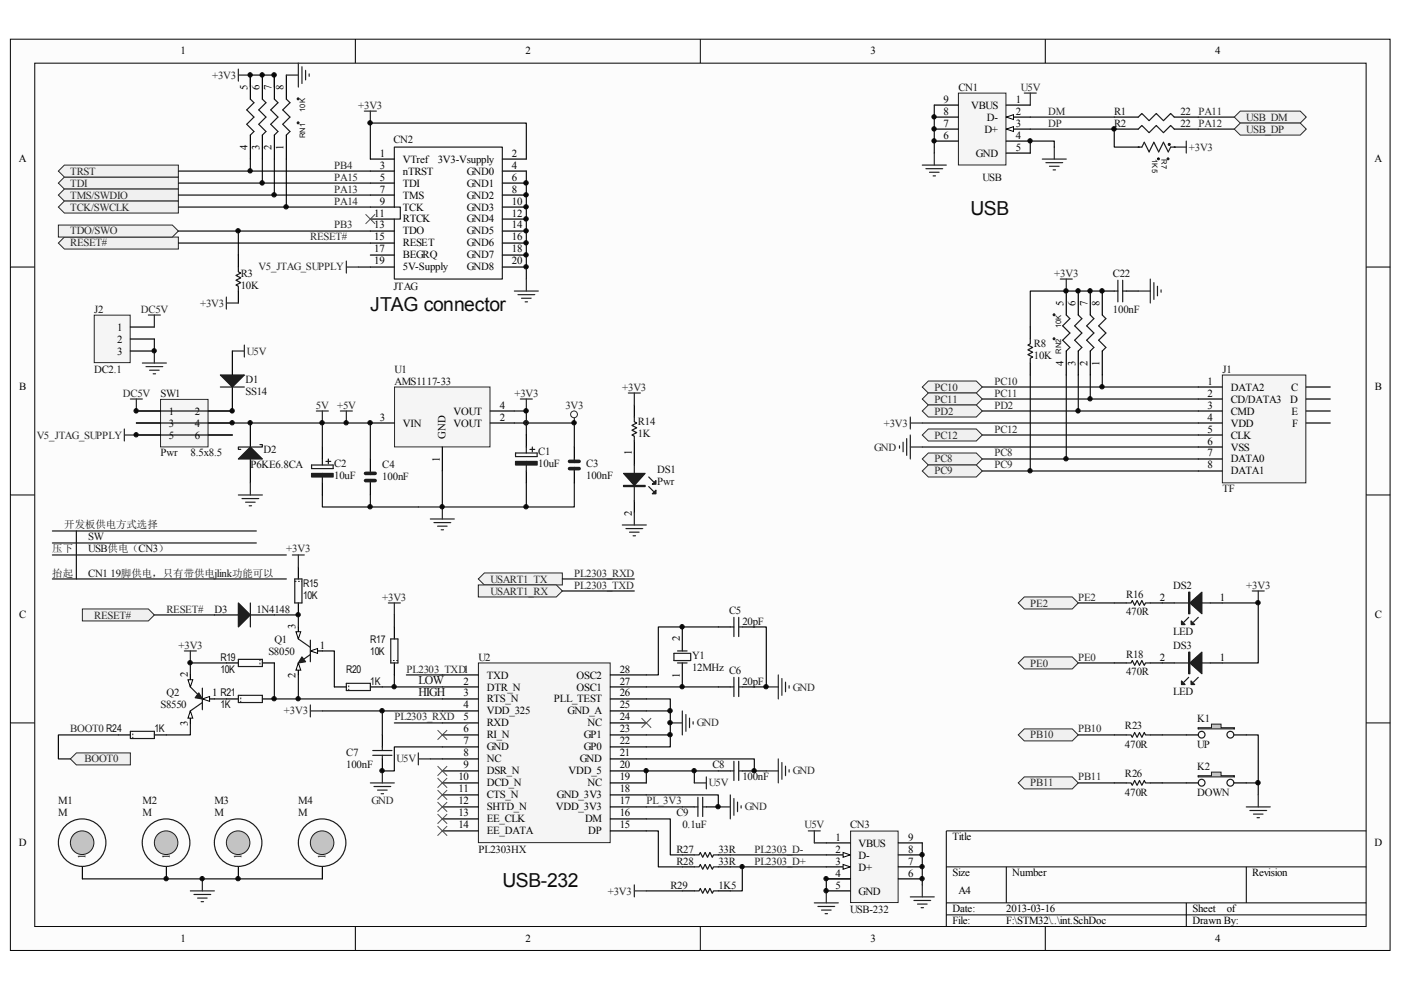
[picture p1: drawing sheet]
<svg xmlns="http://www.w3.org/2000/svg" width="297mm" height="210mm" viewBox="0 0 297 210" stroke-linecap="round" stroke-linejoin="round" font-family="sans-serif">
<path d="M2.3 8.4h292.4v193.1h-292.4z" fill="#fcfcfc"/>
<path d="M2.2 8.3h292.5v193.2h-292.5z" fill="none" stroke="#000" stroke-width=".21"/>
<path d="M7.5 13.5h282.1v182.9h-282.1z" fill="#fcfcfc"/>
<g fill="none" stroke="#000" stroke-width=".21">
<path d="M7.4 13.4h282.2v183h-282.2zM75.3 8.3v5.1M148.5 8.3v5.1M221.6 8.3v5.1M2.2 56.6h5.1M289.7 56.6h5.1M2.2 104.9h5.1M289.7 104.9h5.1M2.2 153.3h5.1M289.7 153.3h5.1M289.7 176.2h-89.1v20.3M75.3 196.5v5.1"/>
<path d="M148.5 196.5v5.1M200.6 183.8h89.1M200.6 191.4h89.1M200.6 194h89.1M213.4 183.8v7.6M221.6 196.5v5.1M251.5 191.4v5.1M264.2 183.8v7.6"/>
</g>
<circle cx="111.5" cy="89.6" r=".47" fill="#0e0e0e" stroke="#0e0e0e" stroke-width=".21"/>
<g fill="none" stroke="#000" stroke-width=".25">
<path d="M78.5 33.7h5.1M78.5 36.3h5.1M78.5 38.8h5.1M106.5 33.7h5.1M106.5 36.3h5.1M106.5 38.8h5.1M78.5 41.4h5.1M78.5 43.9h5.1M78.5 46.4h5.1M78.5 49h5.1M78.5 51.5h5.1M78.5 54.1h5.1"/>
<path d="M78.5 56.6h5.1M106.5 41.4h5.1M106.5 43.9h5.1M106.5 46.4h5.1M106.5 49h5.1M106.5 51.5h5.1M106.5 54.1h5.1M106.5 56.6h5.1"/>
</g>
<path d="M83.6 31.2h22.9v28h-22.9v-12.8h1.3v-2.5h-1.3z" fill="none" stroke="#1c1c1c" stroke-width=".25"/>
<path d="M58.2 15.9v2.6" fill="none" stroke="#0e0e0e" stroke-width=".25"/>
<path d="M50.5 14.7v2.5M50.5 15.9h2.6" fill="none" stroke="#262626" stroke-width=".25"/>
<g fill="#f0f0f0" stroke="#262626" stroke-width=".21">
<path d="M13.6 37.5h24.2v2.6h-24.2l-1.2-1.3z" fill-rule="evenodd"/>
<path d="M12.4 51.5l1.2-1.2h24.2v2.5h-24.2z" fill-rule="evenodd"/>
<path d="M13.6 35h24.2v2.5h-24.2l-1.2-1.2z" fill-rule="evenodd"/>
<path d="M12.4 41.4l1.2-1.3h24.2v2.5h-24.2z" fill-rule="evenodd"/>
<path d="M13.6 42.6h24.2v2.6h-24.2l-1.2-1.3z" fill-rule="evenodd"/>
<path d="M12.4 47.7h24.1l1.3 1.3-1.3 1.3h-24.1z" fill-rule="evenodd"/>
</g>
<path d="M77.2 23.6h2.6M78.5 23.6v2.5M73.4 55.3v2.6M73.4 56.6h2.6M111.6 59.2v2.5M109.1 61.7h5M109.8 62.5h3.6M110.6 63.2h2M111.3 64h.5" fill="none" stroke="#262626" stroke-width=".25"/>
<g fill="none" stroke="#0e0e0e" stroke-width=".25">
<path d="M37.8 36.3h40.7M37.8 38.8h40.7M53.1 33.7v2.6M55.6 33.7v5.1M58.2 33.7v7.7M60.7 33.7v10.2M78.5 33.7v-7.6h33.1v7.6M111.6 36.3v22.9M37.8 41.4h40.7M37.8 43.9h40.7M37.8 49h40.7M37.8 51.5h40.7"/>
<path d="M50.5 49v5.1M76 56.6h2.5"/>
</g>
<path d="M50.5 54.1v2.5M50.5 61.7v2.5" fill="none" stroke="#000" stroke-width=".25"/>
<path d="M50.5 56.6v1l.5 .3-1 .5 1 .5-1 .5 1 .5-1 .5 .5 .3v1" fill="none" stroke="#1c1c1c" stroke-width=".25"/>
<path d="M101.5 140.6h27.9v38.1h-27.9z" fill="#f5f5f5"/>
<path d="M101.4 140.6h28v38.1h-28z" fill="none" stroke="#262626" stroke-width=".21"/>
<g fill="none" stroke="#000" stroke-width=".25">
<path d="M144.7 132.9v5.1M152.3 132.9h2.5M157.4 132.9h2.5M40.4 150.7v2.6M81.1 155.8v2.6M93.8 143.1h7.6M93.8 145.6h7.6M93.8 148.2h7.6M93.8 150.7h7.6M93.8 153.3h7.6M93.8 155.8h7.6M93.8 158.4h7.6"/>
<path d="M129.4 143.1h7.6M129.4 145.6h7.6M129.4 148.2h7.6M129.4 150.7h7.6M129.4 153.3h7.6M129.4 155.8h7.6M129.4 158.4h7.6M144.7 140.6v5M152.3 145.6h2.5M157.4 145.6h2.5M81.1 160.9v2.6M93.8 160.9h7.6"/>
<path d="M93.8 163.5h7.6M93.8 166h7.6M93.8 168.5h7.6M93.8 171.1h7.6M93.8 173.6h7.6M93.8 176.2h7.6M129.4 160.9h7.6M129.4 163.5h7.6M129.4 166h7.6M129.4 168.5h7.6M129.4 171.1h7.6M129.4 173.6h7.6"/>
<path d="M129.4 176.2h7.6M144.7 171.1h2.5M149.8 171.1h2.5M152.3 163.5h2.5M157.4 163.5h2.5M144.7 183.8h2.5M144.7 181.3h2.5M144.7 188.9h2.5M152.3 183.8h2.5M152.3 181.3h2.5M152.3 188.9h2.5"/>
</g>
<g fill="none" stroke="#1c1c1c" stroke-width=".25">
<path d="M142.9 138.5h3.5v1.6h-3.5zM143.6 138h2.1M154.8 132.9h.8M155.6 130.9v4.1M156.6 130.9v4.1M156.6 132.9h.8M79 159.1h4.1M81.1 158.4v.7M143.6 140.6h2.1M154.8 145.6h.8M155.6 143.6v4.1M156.6 143.6v4.1"/>
<path d="M156.6 145.6h.8M79 160.1h4.1M81.1 160.1v.8M147.2 171.1h.8M148 169v4.1M149 169v4.1M149 171.1h.8M154.8 163.5h.8M155.6 161.4v4.1M156.6 161.4v4.1M156.6 163.5h.8M147.2 183.8h1l.3-.5 .5 1 .5-1 .5 1 .5-1 .5 1 .3-.5h1"/>
<path d="M147.2 181.3h1l.3-.6 .5 1.1 .5-1.1 .5 1.1 .5-1.1 .5 1.1 .3-.5h1M147.2 188.9h1l.3-.5 .5 1 .5-1 .5 1 .5-1 .5 1 .3-.5h1"/>
</g>
<g fill="none" stroke="#262626" stroke-width=".25">
<path d="M162.5 145.6h2.5M165 143.1v5.1M165.8 143.9v3.5M166.5 144.6v2.1M167.3 145.4v.5M78.5 166h5.1M79.3 166.8h3.5M80 167.5h2.1M80.8 168.3h.5M81.1 163.5v2.5M152.3 171.1h2.5M154.8 168.5v5.1"/>
<path d="M155.6 169.3v3.6M156.4 170.1v2M157.1 170.8v.5M162.5 163.5h2.5M165 160.9v5.1M165.8 161.7v3.5M166.5 162.4v2.1M167.3 163.2v.5"/>
</g>
<path d="M152.3 132.9h-12.7v10.2h-2.6M159.9 132.9h2.6v12.7h-2.6M86.2 143.1h7.6M137 145.6h15.3M137 168.5h15.3v2.6M137 176.2h2.6v7.6h5.1M137 171.1h7.7M137 188.9h7.7M154.8 183.8h20.4" fill="none" stroke="#0e0e0e" stroke-width=".25"/>
<path d="M40.4 150.7l.5 1.6h-1z" fill="#fcfcfc" stroke="#000" stroke-width=".21"/>
<path d="M42.9 148.2h2.6" fill="none" stroke="#000" stroke-width=".25"/>
<path d="M42.9 148.2l1.5-.5v1z" fill="#fcfcfc" stroke="#000" stroke-width=".21"/>
<path d="M40.4 143.1v2.5" fill="none" stroke="#000" stroke-width=".25"/>
<path d="M39.9 144.1h1l-.5 1.5z" fill="#fcfcfc" stroke="#000" stroke-width=".21"/>
<path d="M40.4 145.6l2.5 2.6M42.9 149l-2.5 1.7M42.9 145.9v4.6" fill="none" stroke="#1c1c1c" stroke-width=".25"/>
<path d="M42.1 146.9l.8 1.3-1.5-.3z" fill="#1c1c1c" stroke="#1c1c1c" stroke-width=".25"/>
<path d="M63.3 132.9v2.6" fill="none" stroke="#000" stroke-width=".25"/>
<path d="M62.7 133.9h1.1l-.5 1.6z" fill="#fcfcfc" stroke="#000" stroke-width=".21"/>
<path d="M65.8 138h2.5" fill="none" stroke="#000" stroke-width=".25"/>
<path d="M65.8 138l1.5-.5v1z" fill="#fcfcfc" stroke="#000" stroke-width=".21"/>
<path d="M63.3 140.6v2.5" fill="none" stroke="#000" stroke-width=".25"/>
<path d="M63.3 140.6l.5 1.5h-1.1z" fill="#fcfcfc" stroke="#000" stroke-width=".21"/>
<path d="M50.5 139.8h5.1v1.5h-5.1zM53.1 127.8v5.1M62.5 122.8h1.5v5h-1.5zM63.3 135.5l2.5 1.8M65.8 138.8l-2.5 1.8M65.8 135.7v4.6M82.8 135.5h1.6v5.1h-1.6zM27.6 155.1h5.1v1.5h-5.1zM50.5 147.4h5.1v1.6h-5.1zM73.4 144.9h5.1v1.5h-5.1z" fill="none" stroke="#1c1c1c" stroke-width=".25"/>
<g fill="#1c1c1c" stroke="#1c1c1c" stroke-width=".25">
<path d="M64 139.3l.8 1-1.5 .3z"/>
<path d="M50.5 127.8l2.6 2.6-2.6 2.5z"/>
</g>
<g fill="none" stroke="#0e0e0e" stroke-width=".25">
<path d="M32.7 130.4h12.8M58.2 130.4h5.1v2.5M68.3 138h2.6v7.6M25.1 155.8h-12.7v5.1h2.5M40.4 153.3v2.5h-5.1M45.5 148.2h2.5M48 140.6h-7.6v2.5M58.2 140.6v7.6h35.6M63.3 143.1v5.1M83.6 143.1v2.5h10.2M83.6 153.3h10.2M93.8 158.4h-10.2v5.1h-2.5"/>
<path d="M91.2 160.9h2.6M137 160.9h22.9v2.6h2.6M147.2 163.5v2.5M152.3 163.5h-15.3v2.5M172.7 178.7h2.5M154.8 181.3h20.4M157.4 183.8v5.1h-2.6"/>
</g>
<g fill="none" stroke="#000" stroke-width=".25">
<path d="M45.5 130.4h5M53.1 130.4h5.1M63.3 120.2v2.6M63.3 127.8v2.6M83.6 132.9v2.6M25.1 155.8h2.5M32.7 155.8h2.6M48 148.2h2.5M48 140.6h2.5M55.6 148.2h2.6M55.6 140.6h2.6M70.9 145.6h2.5"/>
<path d="M78.5 145.6h2.6M83.6 140.6v2.5"/>
</g>
<path d="M55.1 139.8v1.5M62.5 123.3h1.5M28.2 156.6v-1.5M51 149v-1.6M73.9 146.4v-1.5M84.4 140.1h-1.6" fill="none" stroke="#1c1c1c" stroke-width=".21" stroke-dasharray=".4 .4 .4 .4 .4 .4 .4 .4" stroke-linecap="butt"/>
<g fill="none" stroke="#262626" stroke-width=".25">
<path d="M39.1 138h2.5M40.4 138v2.6M82.3 127.8h2.6M83.6 127.8v2.6M65.8 149.5v2.5M65.8 150.7h2.5M142.1 153.3h2.6M144.7 150.7v5.1M145.4 151.5v3.6M146.2 152.3v2M147 153v.5M171.4 176.2h2.5"/>
<path d="M172.7 176.2v2.5M172.7 191.4h5M173.4 192.2h3.6M174.2 193h2M174.9 193.7h.5M175.2 188.9v2.5"/>
</g>
<g fill="none" stroke="#4c4c4c" stroke-width=".21">
<path d="M92.8 154.8l2 2M94.8 154.8l-2 2M92.8 162.4l2 2.1M92.8 165l2 2M92.8 167.5l2 2.1M92.8 170.1l2 2M92.8 172.6l2 2M92.8 175.2l2 2M94.8 162.4l-2 2.1M94.8 165l-2 2M94.8 167.5l-2 2.1M94.8 170.1l-2 2"/>
<path d="M94.8 172.6l-2 2M94.8 175.2l-2 2"/>
</g>
<path d="M180.4 176.3h10v15.1h-10z" fill="#f5f5f5"/>
<path d="M180.3 176.2h10.1v15.2h-10.1z" fill="none" stroke="#262626" stroke-width=".21"/>
<path d="M175.2 178.7h5.1M175.2 181.3h5.1" fill="none" stroke="#000" stroke-width=".25"/>
<path d="M178.8 180.7l1.5 .6-1.5 .5z" fill="#fcfcfc" stroke="#000" stroke-width=".21"/>
<path d="M175.2 183.8h5.1" fill="none" stroke="#000" stroke-width=".25"/>
<path d="M178.8 183.3l1.5 .5-1.5 .5z" fill="#fcfcfc" stroke="#000" stroke-width=".21"/>
<path d="M236.2 24.8h5.1M236.2 27.4h5.1M249 24.8h5.1M249 27.4h5.1M190.5 178.7h5M175.2 188.9h5.1M175.2 186.3h5.1M190.5 186.3h5M190.5 183.8h5M190.5 181.3h5" fill="none" stroke="#000" stroke-width=".25"/>
<path d="M218.4 24.8h17.8M254.1 24.8h7.6M254.1 27.4h7.6M83.6 130.4v2.5M195.5 178.7v8.9" fill="none" stroke="#0e0e0e" stroke-width=".25"/>
<g fill="none" stroke="#262626" stroke-width=".25">
<path d="M217.2 19.7h2.5M218.4 19.7v2.6M221 33.7h5.1M221.7 34.5h3.6M222.5 35.3h2M223.3 36h.5M223.5 31.2v2.5M249 31.2h2.5M251.5 29.9v2.6M62 117.7h2.5M63.3 117.7v2.5M193 190.2h5.1"/>
<path d="M193.8 190.9h3.5M194.5 191.7h2.1M195.3 192.5h.5M195.5 187.6v2.6"/>
</g>
<path d="M241.3 24.8l.8-.7 1.5 1.5 1.6-1.5 1.5 1.5 1.5-1.5 .8 .7M241.3 27.4l.8-.8 1.5 1.5 1.6-1.5 1.5 1.5 1.5-1.5 .8 .8" fill="none" stroke="#1c1c1c" stroke-width=".25"/>
<g fill="#f0f0f0" stroke="#262626" stroke-width=".21">
<path d="M261.7 24.8l1.3-1.2h12.7l1.2 1.2-1.2 1.3h-12.7z" fill-rule="evenodd"/>
<path d="M263 26.1h12.7l1.2 1.3-1.2 1.2h-12.7l-1.3-1.2z" fill-rule="evenodd"/>
</g>
<path d="M241.3 31.2h.8l.5-1 1 2 1-2 1.1 2 1-2 1 2 .5-1h.8" fill="none" stroke="#1c1c1c" stroke-width=".25"/>
<circle cx="247.9" cy="30.6" r=".2" fill="#1c1c1c" stroke="#1c1c1c" stroke-width=".25"/>
<path d="M241.3 31.2h.1M249 31.2h.1" fill="none" stroke="#000" stroke-width=".25"/>
<g fill="#0e0e0e" stroke="#0e0e0e" stroke-width=".21">
<circle cx="247.6" cy="33.7" r=".2"/>
<circle cx="245.6" cy="33.7" r=".2"/>
</g>
<path d="M218.4 29.9h5.1v1.3M236.2 27.4v3.8h5.1" fill="none" stroke="#0e0e0e" stroke-width=".25"/>
<path d="M203.3 19.8h10v15.2h-10z" fill="#f5f5f5"/>
<path d="M203.2 19.7h10.1v15.3h-10.1z" fill="none" stroke="#262626" stroke-width=".21"/>
<path d="M213.4 22.3h5M213.4 24.8h5" fill="none" stroke="#000" stroke-width=".25"/>
<path d="M213.4 24.8l1.5-.5v1z" fill="#fcfcfc" stroke="#000" stroke-width=".21"/>
<path d="M213.4 27.4h5" fill="none" stroke="#000" stroke-width=".25"/>
<path d="M213.4 27.4l1.5-.5v1z" fill="#fcfcfc" stroke="#000" stroke-width=".21"/>
<path d="M198.1 29.9h5.1M198.1 27.4h5.1M198.1 24.8h5.1M198.1 22.3h5.1M213.4 32.5h5M213.4 29.9h5M236.2 127.8h2.6M243.9 127.8h5.1M256.6 127.8h2.5M236.2 140.6h2.6M243.9 140.6h5.1M256.6 140.6h2.5" fill="none" stroke="#000" stroke-width=".25"/>
<path d="M195.5 35h5.1M196.3 35.8h3.6M197.1 36.5h2M197.8 37.3h.5M198.1 32.5v2.5M265.5 125.3h2.5M266.8 125.3v2.5" fill="none" stroke="#262626" stroke-width=".25"/>
<path d="M198.1 22.3v10.2M228.6 127.8h7.6M259.1 127.8h7.7v12.8h-7.7M81.1 145.6h2.5M228.6 140.6h7.6M264.2 166h2.6" fill="none" stroke="#0e0e0e" stroke-width=".25"/>
<path d="M77.5 45.4l2 2.1M79.5 45.4l-2 2.1" fill="none" stroke="#4c4c4c" stroke-width=".21"/>
<g fill="none" stroke="#1c1c1c" stroke-width=".25">
<path d="M238.8 127.8h1l.3-.5 .5 1 .5-1 .5 1 .5-1 .5 1 .3-.5h1M249 127.8h7.6M252 130.9l-1 1M254.1 130.9l-1.1 1M238.8 140.6h1l.3-.5 .5 1 .5-1 .5 1 .5-1 .5 1 .3-.5h1M249 140.6h7.6M252 143.6l-1 1M254.1 143.6l-1.1 1M254.1 154.3v.2M261.7 154.3v.2"/>
<circle cx="254.8" cy="155.8" r=".71"/>
<circle cx="260.9" cy="155.8" r=".72"/>
</g>
<g fill="#1c1c1c" stroke="#1c1c1c" stroke-width=".25">
<path d="M252.3 127.8l2.5-2.2v4.5z"/>
<path d="M250.5 131.7l.8 .7h-.8z"/>
<path d="M252.5 131.7l.8 .7h-.8z"/>
<path d="M252.3 140.6l2.5-2.3v4.5z"/>
<path d="M250.5 144.4l.8 .7h-.8z"/>
<path d="M252.5 144.4l.8 .7h-.8z"/>
<path d="M252 125.6h.3v4.5h-.3z" fill-rule="evenodd"/>
<path d="M252 138.3h.3v4.5h-.3z" fill-rule="evenodd"/>
</g>
<path d="M254.1 154.3h2.8v-.8h2v.8h2.8v.2h-7.6z" fill-rule="evenodd" fill="#c0c0c0" stroke="#1c1c1c" stroke-width=".21"/>
<path d="M251.5 155.8h2.6M261.7 155.8h2.5" fill="none" stroke="#000" stroke-width=".25"/>
<g fill="none" stroke="#1c1c1c" stroke-width=".25">
<path d="M254.1 164.5v.2M261.7 164.5v.2"/>
<circle cx="254.8" cy="166" r=".72"/>
<circle cx="260.9" cy="166" r=".72"/>
</g>
<path d="M254.1 164.5h2.8v-.8h2v.8h2.8v.2h-7.6z" fill-rule="evenodd" fill="#c0c0c0" stroke="#1c1c1c" stroke-width=".21"/>
<g fill="none" stroke="#000" stroke-width=".25">
<path d="M68.3 94.8v2.5M78.5 97.3v2.6M111.6 92.2v2.6M111.6 99.9v2.5M121.8 94.8v2.5M121.8 99.9v2.5M68.3 102.4v2.5M78.5 102.4v2.5M236.2 155.8h2.6M243.9 155.8h2.5M236.2 166h2.6M243.9 166h2.5"/>
<path d="M251.5 166h2.6M261.7 166h2.5"/>
</g>
<path d="M111.6 89.7v2.5M228.6 155.8h7.6M246.4 155.8h5.1M264.2 155.8h2.6v12.7M228.6 166h7.6M246.4 166h5.1" fill="none" stroke="#0e0e0e" stroke-width=".25"/>
<path d="M72.2 87.1h2.5M73.4 87.1v2.6M110.3 84.6h2.6M111.6 84.6v2.5M121.8 88.7v1M264.2 171.1h5.1M265 171.8h3.6M265.8 172.6h2M266.5 173.4h.5M266.8 168.5v2.6" fill="none" stroke="#262626" stroke-width=".25"/>
<g fill="none" stroke="#1c1c1c" stroke-width=".25">
<path d="M66.1 98.6h4.5v.8h-4.5zM68.3 97.3v1.3M69.1 97.8h1M69.6 97.3v1M78.5 99.9v.7M109.3 96h4.6v.8h-4.6zM111.6 94.8v1.2M111.6 97.8v2.1M112.4 95.3h1M112.9 94.8v1M121.8 97.3v.8M121.8 99.1v.8"/>
<path d="M68.3 100.4v2M78.5 101.6v.8M238.8 155.8h1l.3 .5 .5-1 .5 1 .5-1 .5 1 .5-1 .3 .5h1M238.8 166h1l.3 .5 .5-1 .5 1 .5-1 .5 1 .5-1 .3 .5h1"/>
</g>
<circle cx="111.5" cy="89.6" r=".47" fill="#262626" stroke="#262626" stroke-width=".21"/>
<circle cx="121.7" cy="87.9" r=".72" fill="none" stroke="#262626" stroke-width=".21"/>
<path d="M120.8 99.4h2M120.8 97.8h2M77.5 101.9h2M77.5 100.4h2" fill="none" stroke="#1c1c1c" stroke-width=".76"/>
<g fill="#1c1c1c" stroke="#1c1c1c" stroke-width=".25">
<path d="M66.1 100.4h4.5v.7h-4.5z" fill-rule="evenodd"/>
<path d="M109.3 97.8h4.6v.8h-4.6z" fill-rule="evenodd"/>
</g>
<path d="M68.3 89.7v5.1M78.5 89.7v7.6M78.5 104.9v2.6M111.6 102.4v5.1M121.8 102.4v5.1h-33.1" fill="none" stroke="#151515" stroke-width=".25"/>
<path d="M83.7 82.1h20.2v12.7h-20.2z" fill="#f5f5f5"/>
<path d="M83.7 82.1h20.2v12.7h-20.2z" fill="none" stroke="#262626" stroke-width=".21"/>
<path d="M78.5 89.7h5.1M93.8 94.8v5.1M104 89.7h5.1M104 87.1h5.1M134.5 85.9v2.5M134.5 93.5v5.1M134.5 106.2v2.6" fill="none" stroke="#000" stroke-width=".25"/>
<path d="M93.8 99.9v7.6M109.1 87.1h2.5v2.6" fill="none" stroke="#151515" stroke-width=".25"/>
<path d="M109.1 89.7h12.7v5.1M68.3 104.9v2.6h20.4" fill="none" stroke="#0e0e0e" stroke-width=".25"/>
<g fill="none" stroke="#262626" stroke-width=".25">
<path d="M49.3 74.4h2.5M51.8 73.2v2.5M67.1 87.1h2.5M68.3 87.1v2.6M133.2 83.3h2.6M134.5 83.3v2.6M91.2 110h5.1M92 110.8h3.6M92.8 111.6h2M93.5 112.3h.5M93.8 107.5v2.5M131.9 111.3h5.1"/>
<path d="M132.7 112.1h3.6M133.5 112.8h2M134.2 113.6h.5M134.5 108.8v2.5"/>
</g>
<path d="M134.5 88.4v1l.5 .3-1 .5 1 .5-1 .5 1 .5-1 .5 .5 .3v1M134.5 98.6v7.6M137.5 103.2l1.1 1M137.5 101.1l1.1 1" fill="none" stroke="#1c1c1c" stroke-width=".25"/>
<g fill="#1c1c1c" stroke="#1c1c1c" stroke-width=".25">
<path d="M132.2 100.4h4.6l-2.3 2.5z"/>
<path d="M138.3 104.7l.8-.8v.8z"/>
<path d="M139.1 101.9v.8h-.8z"/>
<path d="M132.2 102.9h4.6v.3h-4.6z" fill-rule="evenodd"/>
</g>
<path d="M34.1 84.8h10v10h-10z" fill="#f5f5f5"/>
<path d="M34 84.7h10.1v10.1h-10.1z" fill="none" stroke="#262626" stroke-width=".21"/>
<path d="M28.9 87.1h5.1M28.9 89.7h5.1M28.9 92.2h5.1M44.2 87.1h5.1M44.2 89.7h5.1M44.2 92.2h5.1" fill="none" stroke="#000" stroke-width=".25"/>
<path d="M28.9 89.7h49.6M28.9 92.2h20.4M137 173.6h5.1v7.7h2.6" fill="none" stroke="#0e0e0e" stroke-width=".25"/>
<path d="M11.1 117.7h49.6M11.1 115.1h43.3M11.1 112.6h43.3M16.2 112.6v10.2M11.1 122.8h49.6" fill="none" stroke="#141414" stroke-width=".25"/>
<path d="M20.1 66.9h7.5v10h-7.5z" fill="#f5f5f5"/>
<path d="M20 66.8h7.6v10.1h-7.6z" fill="none" stroke="#262626" stroke-width=".21"/>
<path d="M27.6 69.3h5.1M27.6 71.9h5.1M27.6 74.4h5.1" fill="none" stroke="#000" stroke-width=".25"/>
<path d="M30.2 77h5.1M31 77.7h3.5M31.5 66.8h2.5M31.7 78.5h2M32.5 79.3h.5M32.7 66.8v2.5M32.7 74.4v2.6" fill="none" stroke="#262626" stroke-width=".25"/>
<path d="M32.7 71.9v2.5" fill="none" stroke="#0e0e0e" stroke-width=".25"/>
<path d="M259.2 79.6h17.7v22.8h-17.7z" fill="#f5f5f5"/>
<path d="M259.2 79.5h17.7v22.9h-17.7z" fill="none" stroke="#262626" stroke-width=".21"/>
<g fill="none" stroke="#000" stroke-width=".25">
<path d="M49.3 74.4v5.1M218.4 69.3v2.6M218.4 77v2.5M49.3 82.1v5M53.1 89.7v5.1M53.1 97.3v5.1M254.1 82.1h5M254.1 84.6h5M254.1 87.1h5M254.1 89.7h5M254.1 92.2h5M254.1 94.8h5"/>
<path d="M254.1 97.3h5M254.1 99.9h5M276.9 82.1h5.1M276.9 84.6h5.1M276.9 87.1h5.1M276.9 89.7h5.1M17.5 183.8v2.5"/>
</g>
<path d="M218.4 71.9v1l-.5 .3 1 .5-1 .5 1 .5-1 .5 1 .5-.5 .2v1.1M46.7 82.1h5.1M55.1 94.3h.5v.5h-5.1v.5h.5" fill="none" stroke="#1c1c1c" stroke-width=".25"/>
<g fill="none" stroke="#0e0e0e" stroke-width=".25">
<path d="M218.4 29.9v2.6M218.4 27.4h17.8M218.4 79.5v20.4M226.1 79.5v17.8M228.6 79.5v7.6M231.2 79.5v5.1M233.7 61.7h-15.3v7.6M233.7 79.5v2.6M28.9 87.1h20.4M195.5 89.7h58.6M195.5 94.8h58.6M208.3 82.1h45.8"/>
<path d="M208.3 84.6h45.8M208.3 87.1h45.8M208.3 92.2h45.8M208.3 97.3h45.8M208.3 99.9h45.8M180.3 186.3h-5.1v2.6"/>
</g>
<g fill="none" stroke="#262626" stroke-width=".25">
<path d="M224.8 59.2h2.5M226.1 59.2v2.5M26.4 91v2.5M26.4 92.2h2.5M27.6 84.6h2.6M28.9 84.6v2.5M190.7 94.5v.5M191.5 93.8v2M192.2 93v3.6M193 88.4v2.6M193 92.2v5.1M193 94.8h2.5"/>
<path d="M193 89.7h2.5M50.5 104.9h5.1M51.3 105.7h3.6M52.1 106.5h2M52.8 107.2h.5M53.1 102.4v2.5"/>
</g>
<g fill="#1c1c1c" stroke="#1c1c1c" stroke-width=".25">
<path d="M46.7 79.5h5.1l-2.5 2.6z"/>
<path d="M50.5 97.3l2.6-2.5 2.5 2.5z"/>
</g>
<circle cx="17.4" cy="178.7" r="2.5" fill="#c0c0c0" stroke="#1c1c1c" stroke-width=".21"/>
<circle cx="17.4" cy="178.7" r="5" fill="none" stroke="#1c1c1c" stroke-width=".25"/>
<path d="M35.3 183.8v2.5" fill="none" stroke="#000" stroke-width=".25"/>
<circle cx="35.2" cy="178.7" r="2.5" fill="#c0c0c0" stroke="#1c1c1c" stroke-width=".21"/>
<circle cx="35.2" cy="178.7" r="5" fill="none" stroke="#1c1c1c" stroke-width=".25"/>
<path d="M40.4 188.9h5.1M41.1 189.7h3.6M41.9 190.4h2M42.7 191.2h.5M42.9 186.3v2.6" fill="none" stroke="#262626" stroke-width=".25"/>
<path d="M17.5 186.3h50.8" fill="none" stroke="#0e0e0e" stroke-width=".25"/>
<path d="M50.5 183.8v2.5" fill="none" stroke="#000" stroke-width=".25"/>
<circle cx="50.5" cy="178.7" r="2.5" fill="#c0c0c0" stroke="#1c1c1c" stroke-width=".21"/>
<circle cx="50.5" cy="178.7" r="5" fill="none" stroke="#1c1c1c" stroke-width=".25"/>
<path d="M68.3 183.8v2.5" fill="none" stroke="#000" stroke-width=".25"/>
<circle cx="68.3" cy="178.7" r="2.5" fill="#c0c0c0" stroke="#1c1c1c" stroke-width=".21"/>
<circle cx="68.3" cy="178.7" r="5" fill="none" stroke="#1c1c1c" stroke-width=".25"/>
<g fill="#f0f0f0" stroke="#262626" stroke-width=".21">
<path d="M17.5 129.1h14l1.2 1.3-1.2 1.3h-14z" fill-rule="evenodd"/>
<path d="M16.2 159.6h11.4v2.6h-11.4l-1.3-1.3z" fill-rule="evenodd"/>
<path d="M195.5 82.1l1.3-1.3h10.2l1.3 1.3-1.3 1.2h-10.2z" fill-rule="evenodd"/>
<path d="M195.5 84.6l1.3-1.3h10.2l1.3 1.3-1.3 1.3h-10.2z" fill-rule="evenodd"/>
<path d="M195.5 87.1l1.3-1.2h10.2l1.3 1.2-1.3 1.3h-10.2z" fill-rule="evenodd"/>
<path d="M196.8 91h10.2l1.3 1.2-1.3 1.3h-10.2l-1.3-1.3z" fill-rule="evenodd"/>
<path d="M195.5 97.3l1.3-1.3h10.2l1.3 1.3-1.3 1.3h-10.2z" fill-rule="evenodd"/>
<path d="M195.5 99.9l1.3-1.3h10.2l1.3 1.3-1.3 1.2h-10.2z" fill-rule="evenodd"/>
<path d="M217.2 164.7h10.1l1.3 1.3-1.3 1.3h-10.1l-1.3-1.3z" fill-rule="evenodd"/>
<path d="M215.9 155.8l1.3-1.3h10.1l1.3 1.3-1.3 1.3h-10.1z" fill-rule="evenodd"/>
<path d="M101.4 122.8l1.3-1.3h16.5v2.5h-16.5z" fill-rule="evenodd"/>
<path d="M101.4 124h16.6l1.2 1.3-1.2 1.3h-16.6z" fill-rule="evenodd"/>
</g>
<path d="M119.2 122.8h15.3M119.2 125.3h15.3" fill="none" stroke="#0e0e0e" stroke-width=".25"/>
<g fill="#f0f0f0" stroke="#262626" stroke-width=".21">
<path d="M215.9 127.8l1.3-1.2h10.1l1.3 1.2-1.3 1.3h-10.1z" fill-rule="evenodd"/>
<path d="M217.2 139.3h10.1l1.3 1.3-1.3 1.2h-10.1l-1.3-1.2z" fill-rule="evenodd"/>
</g>
<path d="M53.1 21l.7 .8-1.5 1.5 1.5 1.5-1.5 1.6 1.5 1.5-.7 .7M55.6 21l.8 .8-1.5 1.5 1.5 1.5-1.5 1.6 1.5 1.5-.8 .7M58.2 21l.7 .8-1.5 1.5 1.5 1.5-1.5 1.6 1.5 1.5-.7 .7M60.7 21l.8 .8-1.6 1.5 1.6 1.5-1.6 1.6 1.6 1.5-.8 .7M237 59.4v4.6M238 59.4v4.6M226.1 66.8l.7 .8-1.5 1.5 1.5 1.5-1.5 1.5 1.5 1.6-.7 .7M228.6 66.8l.8 .8-1.5 1.5 1.5 1.5-1.5 1.5 1.5 1.6-.8 .7M231.2 66.8l.7 .8-1.5 1.5 1.5 1.5-1.5 1.5 1.5 1.6-.7 .7M233.7 66.8l.8 .8-1.6 1.5 1.6 1.5-1.6 1.5 1.6 1.6-.8 .7M236.2 61.7h.8M238 61.7h.8" fill="none" stroke="#1c1c1c" stroke-width=".25"/>
<g fill="none" stroke="#000" stroke-width=".25">
<path d="M53.1 15.9v5.1M55.6 15.9v5.1M58.2 15.9v5.1M60.7 15.9v5.1M53.1 28.6v5.1M55.6 28.6v5.1M58.2 28.6v5.1M60.7 28.6v5.1M226.1 61.7v5.1M226.1 74.4v5.1M228.6 61.7v5.1M228.6 74.4v5.1"/>
<path d="M231.2 61.7v5.1M231.2 74.4v5.1M233.7 74.4v5.1M236.2 61.7h-2.5v5.1M238.8 61.7h2.5"/>
</g>
<g fill="#0e0e0e" stroke="#0e0e0e" stroke-width=".21">
<circle cx="63.2" cy="26" r=".2"/>
<circle cx="63.2" cy="21" r=".2"/>
<circle cx="223.5" cy="71.8" r=".2"/>
<circle cx="223.5" cy="66.7" r=".2"/>
<circle cx="28.9" cy="92.2" r=".46"/>
<circle cx="28.9" cy="87.1" r=".46"/>
<circle cx="32.7" cy="74.4" r=".46"/>
<circle cx="35.2" cy="186.3" r=".46"/>
<circle cx="40.3" cy="140.5" r=".47"/>
<circle cx="42.9" cy="186.3" r=".46"/>
<circle cx="49.2" cy="89.6" r=".46"/>
<circle cx="49.2" cy="87.1" r=".46"/>
<circle cx="50.5" cy="186.3" r=".47"/>
<circle cx="50.5" cy="48.9" r=".47"/>
<circle cx="53" cy="89.6" r=".46"/>
<circle cx="53" cy="36.2" r=".46"/>
<circle cx="53" cy="15.9" r=".46"/>
<circle cx="55.6" cy="38.8" r=".46"/>
<circle cx="55.6" cy="15.9" r=".46"/>
<circle cx="58.1" cy="148.1" r=".47"/>
<circle cx="58.1" cy="41.3" r=".47"/>
<circle cx="58.1" cy="15.9" r=".47"/>
<circle cx="60.7" cy="43.9" r=".47"/>
<circle cx="63.2" cy="148.1" r=".46"/>
<circle cx="63.2" cy="130.3" r=".46"/>
<circle cx="68.3" cy="89.6" r=".47"/>
<circle cx="73.4" cy="89.6" r=".46"/>
<circle cx="78.5" cy="107.4" r=".47"/>
<circle cx="78.5" cy="89.6" r=".47"/>
<circle cx="78.5" cy="26" r=".47"/>
<circle cx="81" cy="163.4" r=".47"/>
<circle cx="81" cy="150.7" r=".47"/>
<circle cx="83.6" cy="145.6" r=".46"/>
<circle cx="93.7" cy="107.4" r=".46"/>
<circle cx="111.5" cy="107.4" r=".47"/>
<circle cx="111.5" cy="87.1" r=".47"/>
<circle cx="111.5" cy="56.6" r=".47"/>
<circle cx="111.5" cy="54" r=".47"/>
<circle cx="111.5" cy="51.5" r=".47"/>
<circle cx="111.5" cy="48.9" r=".47"/>
<circle cx="111.5" cy="46.4" r=".47"/>
<circle cx="111.5" cy="43.9" r=".47"/>
<circle cx="111.5" cy="41.3" r=".47"/>
<circle cx="111.5" cy="38.8" r=".47"/>
<circle cx="121.7" cy="89.6" r=".47"/>
<circle cx="137" cy="163.4" r=".46"/>
<circle cx="142.1" cy="155.8" r=".47"/>
<circle cx="142.1" cy="153.2" r=".47"/>
<circle cx="142.1" cy="150.7" r=".47"/>
<circle cx="144.6" cy="145.6" r=".46"/>
<circle cx="144.6" cy="132.9" r=".46"/>
<circle cx="147.2" cy="163.4" r=".46"/>
<circle cx="152.2" cy="171" r=".46"/>
<circle cx="157.3" cy="183.7" r=".46"/>
<circle cx="159.9" cy="163.4" r=".46"/>
<circle cx="162.4" cy="145.6" r=".46"/>
<circle cx="175.1" cy="188.8" r=".46"/>
<circle cx="175.1" cy="186.3" r=".46"/>
<circle cx="195.5" cy="186.3" r=".46"/>
<circle cx="195.5" cy="183.7" r=".46"/>
<circle cx="195.5" cy="181.2" r=".46"/>
<circle cx="198" cy="29.9" r=".46"/>
<circle cx="198" cy="27.3" r=".46"/>
<circle cx="198" cy="24.8" r=".46"/>
<circle cx="218.4" cy="99.8" r=".46"/>
<circle cx="218.4" cy="29.9" r=".46"/>
<circle cx="226" cy="97.3" r=".47"/>
<circle cx="226" cy="61.7" r=".47"/>
<circle cx="228.6" cy="87.1" r=".46"/>
<circle cx="228.6" cy="61.7" r=".46"/>
<circle cx="231.1" cy="84.6" r=".46"/>
<circle cx="231.1" cy="61.7" r=".46"/>
<circle cx="233.6" cy="82" r=".47"/>
<circle cx="233.6" cy="61.7" r=".47"/>
<circle cx="236.2" cy="27.3" r=".47"/>
<circle cx="266.7" cy="166" r=".47"/>
<circle cx="266.7" cy="127.8" r=".47"/>
</g>
<g fill="none" stroke="#262626" stroke-width=".25">
<path d="M60.7 15.9h2.6M63.3 13.4v5.1M64 14.1v3.6M64.8 14.9v2M65.5 15.7v.5M243.9 59.2v5M244.6 59.9v3.6M48 63v2.5M48 64.2h2.5M241.3 61.7h2.6M245.4 60.7v2M246.2 61.5v.5"/>
<path d="M88.7 159.6v2.6M88.7 160.9h2.5M147.2 166h2.6M149.8 164.7v2.6M134.5 187.6v2.6M134.5 188.9h2.5"/>
</g>
<path d="M136 152.3l2 2M138 152.3l-2 2" fill="none" stroke="#4c4c4c" stroke-width=".21"/>
<path d="M58.2 15.9h-5.1v2.6M68.3 150.7h25.5M81.1 150.7v5.1M137 148.2h5.1v2.5M137 155.8h5.1M137 150.7h5.1M142.1 155.8v2.6h-5.1M142.1 150.7v5.1" fill="none" stroke="#0e0e0e" stroke-width=".25"/>
<g font-size="4.1" fill="#0e0e0e">
<text x="205.7" y="45.6">USB</text>
<text x="78.5" y="66">JTAG connector</text>
<text x="106.5" y="188.1">USB-232</text>
</g>
<g font-size="2.5" fill="#0e0e0e">
<text x="88.7" y="145">LOW</text>
<text x="88.7" y="147.6">HIGH</text>
</g>
<g font-size="2.3">
<text x="38.3" y="11.5">1</text>
<text x="111.4" y="11.5">2</text>
<text x="184.6" y="11.5">3</text>
<text x="257.6" y="11.5">4</text>
<text x="52.5" y="19" transform="rotate(-90 52.5 19)">5</text>
<text x="55" y="19" transform="rotate(-90 55 19)">6</text>
<text x="57.6" y="19" transform="rotate(-90 57.6 19)">7</text>
<text x="60.1" y="19" transform="rotate(-90 60.1 19)">8</text>
<text x="200.1" y="21.8">9</text>
<text x="205.9" y="23">VBUS</text>
<text x="215.4" y="21.8">1</text>
<text x="200.1" y="29.4">6</text>
<text x="200.1" y="26.9">7</text>
<text x="200.1" y="24.3">8</text>
<text x="208.7" y="28.1">D+</text>
<text x="209.2" y="25.6">D-</text>
<text x="215.4" y="24.3">2</text>
<text x="215.4" y="26.9">3</text>
<text x="215.4" y="29.4">4</text>
<text x="4" y="34.4">A</text>
<text x="52.5" y="31.8" transform="rotate(-90 52.5 31.8)">4</text>
<text x="55" y="31.8" transform="rotate(-90 55 31.8)">3</text>
<text x="57.6" y="31.8" transform="rotate(-90 57.6 31.8)">2</text>
<text x="60.1" y="31.8" transform="rotate(-90 60.1 31.8)">1</text>
<text x="80.5" y="33.2">1</text>
<text x="80.5" y="35.7">3</text>
<text x="85.4" y="34.5">VTref</text>
<text x="92.8" y="34.5">3V3-Vsupply</text>
<text x="108.5" y="33.2">2</text>
<text x="108.5" y="35.7">4</text>
<text x="206.9" y="33.2">GND</text>
<text x="215.4" y="31.9">5</text>
<text x="291.4" y="34.4">A</text>
<text x="80.5" y="38.3">5</text>
<text x="80.5" y="40.8">7</text>
<text x="85.4" y="37">nTRST</text>
<text x="85.4" y="39.6">TDI</text>
<text x="99" y="37">GND0</text>
<text x="99" y="39.6">GND1</text>
<text x="108.5" y="38.3">6</text>
<text x="108.5" y="40.8">8</text>
<text x="79.3" y="45.9">11</text>
<text x="80.5" y="43.4">9</text>
<text x="85.4" y="42.1">TMS</text>
<text x="85.4" y="44.6">TCK</text>
<text x="85.4" y="47.2">RTCK</text>
<text x="99" y="42.1">GND2</text>
<text x="99" y="44.6">GND3</text>
<text x="99" y="47.2">GND4</text>
<text x="108.5" y="43.4">10</text>
<text x="108.5" y="45.9">12</text>
<text x="79.3" y="48.4">13</text>
<text x="79.3" y="51">15</text>
<text x="79.3" y="53.5">17</text>
<text x="85.4" y="49.7">TDO</text>
<text x="85.4" y="52.3">RESET</text>
<text x="99" y="49.7">GND5</text>
<text x="99" y="52.3">GND6</text>
<text x="108.5" y="48.4">14</text>
<text x="108.5" y="51">16</text>
<text x="108.5" y="53.5">18</text>
<text x="79.3" y="56.1">19</text>
<text x="85.4" y="54.8">BEGRQ</text>
<text x="85.4" y="57.3">5V-Supply</text>
<text x="99" y="54.8">GND7</text>
<text x="99" y="57.3">GND8</text>
<text x="108.5" y="56.1">20</text>
<text x="225.5" y="64.8" transform="rotate(-90 225.5 64.8)">5</text>
<text x="228" y="64.8" transform="rotate(-90 228 64.8)">6</text>
<text x="230.5" y="64.8" transform="rotate(-90 230.5 64.8)">7</text>
<text x="233.1" y="64.8" transform="rotate(-90 233.1 64.8)">8</text>
<text x="24.8" y="70.1">1</text>
<text x="24.8" y="72.7">2</text>
<text x="24.8" y="75.2">3</text>
<text x="225.5" y="77.7" transform="rotate(-90 225.5 77.7)">4</text>
<text x="228" y="77.7" transform="rotate(-90 228 77.7)">3</text>
<text x="230.5" y="77.7" transform="rotate(-90 230.5 77.7)">2</text>
<text x="233.1" y="77.7" transform="rotate(-90 233.1 77.7)">1</text>
<text x="4.1" y="82.7">B</text>
<text x="256" y="81.5">1</text>
<text x="260.9" y="82.8">DATA2</text>
<text x="273.7" y="82.8">C</text>
<text x="291.5" y="82.7">B</text>
<text x="35.8" y="87.9">1</text>
<text x="41.3" y="87.9">2</text>
<text x="80.5" y="89.2">3</text>
<text x="96.2" y="87.9">VOUT</text>
<text x="106" y="89.2">2</text>
<text x="106" y="86.6">4</text>
<text x="256" y="84.1">2</text>
<text x="256" y="86.6">3</text>
<text x="256" y="89.2">4</text>
<text x="260.9" y="85.4">CD/DATA3</text>
<text x="260.9" y="87.9">CMD</text>
<text x="273.6" y="85.4">D</text>
<text x="273.8" y="87.9">E</text>
<text x="35.8" y="90.4">3</text>
<text x="35.8" y="93">5</text>
<text x="41.3" y="90.4">4</text>
<text x="41.3" y="93">6</text>
<text x="85.4" y="90.4">VIN</text>
<text x="94.5" y="93" transform="rotate(-90 94.5 93)">GND</text>
<text x="96.2" y="90.4">VOUT</text>
<text x="256" y="91.7">5</text>
<text x="256" y="94.2">6</text>
<text x="260.9" y="90.4">VDD</text>
<text x="260.9" y="93">CLK</text>
<text x="260.9" y="95.5">VSS</text>
<text x="274" y="90.4">F</text>
<text x="93.2" y="98" transform="rotate(-90 93.2 98)">1</text>
<text x="133.9" y="96.5" transform="rotate(-90 133.9 96.5)">1</text>
<text x="256" y="96.8">7</text>
<text x="256" y="99.3">8</text>
<text x="260.9" y="98.1">DATA0</text>
<text x="260.9" y="100.6">DATA1</text>
<text x="133.9" y="109.5" transform="rotate(-90 133.9 109.5)">2</text>
<text x="4.1" y="131.1">C</text>
<text x="245.9" y="127.4">2</text>
<text x="258.7" y="127.4">1</text>
<text x="291.5" y="131.1">C</text>
<text x="62.7" y="133.4" transform="rotate(-90 62.7 133.4)">3</text>
<text x="67.8" y="137.5">1</text>
<text x="144.1" y="136" transform="rotate(-90 144.1 136)">2</text>
<text x="39.8" y="143.6" transform="rotate(-90 39.8 143.6)">2</text>
<text x="62.7" y="143.8" transform="rotate(-90 62.7 143.8)">2</text>
<text x="103.2" y="143.9">TXD</text>
<text x="122.3" y="143.9">OSC2</text>
<text x="131.4" y="142.6">28</text>
<text x="144.1" y="143.8" transform="rotate(-90 144.1 143.8)">1</text>
<text x="245.9" y="140.1">2</text>
<text x="258.7" y="140.1">1</text>
<text x="45" y="147.7">1 R21</text>
<text x="98.3" y="145.1">2</text>
<text x="98.3" y="147.7">3</text>
<text x="103.2" y="146.4">DTR_N</text>
<text x="103.2" y="148.9">RTS_N</text>
<text x="117.4" y="148.9">PLL_TEST</text>
<text x="122.3" y="146.4">OSC1</text>
<text x="131.4" y="147.7">26</text>
<text x="131.4" y="145.1">27</text>
<text x="39.8" y="153.9" transform="rotate(-90 39.8 153.9)">3</text>
<text x="98.3" y="150.2">4</text>
<text x="98.3" y="152.8">5</text>
<text x="98.3" y="155.3">6</text>
<text x="103.2" y="151.5">VDD_325</text>
<text x="103.2" y="154">RXD</text>
<text x="120.3" y="151.5">GND_A</text>
<text x="124.5" y="154">NC</text>
<text x="131.4" y="155.3">23</text>
<text x="131.4" y="152.8">24</text>
<text x="131.4" y="150.2">25</text>
<text x="98.3" y="157.8">7</text>
<text x="98.3" y="160.4">8</text>
<text x="103.2" y="156.6">RI_N</text>
<text x="103.2" y="159.1">GND</text>
<text x="103.2" y="161.6">NC</text>
<text x="122.9" y="161.6">GND</text>
<text x="123.8" y="159.1">GP0</text>
<text x="123.8" y="156.6">GP1</text>
<text x="131.4" y="160.4">21</text>
<text x="131.4" y="157.8">22</text>
<text x="97.2" y="165.5">10</text>
<text x="97.2" y="168">11</text>
<text x="98.3" y="162.9">9</text>
<text x="103.2" y="164.2">DSR_N</text>
<text x="103.2" y="166.7">DCD_N</text>
<text x="120.6" y="164.2">VDD_5</text>
<text x="124.5" y="166.7">NC</text>
<text x="131.4" y="168">18</text>
<text x="131.4" y="165.5">19</text>
<text x="131.4" y="162.9">20</text>
<text x="97.2" y="170.5">12</text>
<text x="97.2" y="173.1">13</text>
<text x="103.2" y="169.3">CTS_N</text>
<text x="103.2" y="171.8">SHTD_N</text>
<text x="117.9" y="171.8">VDD_3V3</text>
<text x="118" y="169.3">GND_3V3</text>
<text x="131.4" y="173.1">16</text>
<text x="131.4" y="170.5">17</text>
<text x="4" y="179.4">D</text>
<text x="97.2" y="175.6">14</text>
<text x="103.2" y="174.3">EE_CLK</text>
<text x="103.2" y="176.9">EE_DATA</text>
<text x="124" y="174.3">DM</text>
<text x="124.7" y="176.9">DP</text>
<text x="131.4" y="175.6">15</text>
<text x="177.1" y="178.2">1</text>
<text x="182" y="179.5">VBUS</text>
<text x="192.5" y="178.2">9</text>
<text x="201.9" y="178.2">Title</text>
<text x="291.4" y="179.4">D</text>
<text x="18.1" y="182" transform="rotate(-90 18.1 182)">1</text>
<text x="36" y="182" transform="rotate(-90 36 182)">1</text>
<text x="51.2" y="182" transform="rotate(-90 51.2 182)">1</text>
<text x="69" y="182" transform="rotate(-90 69 182)">1</text>
<text x="177.1" y="180.8">2</text>
<text x="177.1" y="183.3">3</text>
<text x="177.1" y="185.9">4</text>
<text x="182" y="182">D-</text>
<text x="182" y="184.6">D+</text>
<text x="192.5" y="185.9">6</text>
<text x="192.5" y="183.3">7</text>
<text x="192.5" y="180.8">8</text>
<text x="201.9" y="185.8">Size</text>
<text x="214.6" y="185.8">Number</text>
<text x="265.5" y="185.8">Revision</text>
<text x="177.1" y="188.4">5</text>
<text x="182" y="189.7">GND</text>
<text x="203.2" y="189.6">A4</text>
<text x="201.9" y="193.4">Date:</text>
<text x="201.9" y="195.9">File:</text>
<text x="213.4" y="193.4">2013-03-16</text>
<text x="213.4" y="195.9">F:\STM32\..\int.SchDoc</text>
<text x="252.8" y="193.4">Sheet</text>
<text x="252.8" y="195.9">Drawn By:</text>
<text x="260.1" y="193.4">of</text>
<text x="38.3" y="199.8">1</text>
<text x="111.4" y="199.8">2</text>
<text x="184.6" y="199.8">3</text>
<text x="257.6" y="199.8">4</text>
</g>
<g font-size="2.3" fill="#262626">
<text x="45" y="16.7">+3V3</text>
<text x="75.9" y="23">+3V3</text>
<text x="216.4" y="19.2">U5V</text>
<text x="222.2" y="24.3">DM</text>
<text x="222.2" y="26.9">DP</text>
<text x="264.2" y="25.6">USB_DM</text>
<text x="264.2" y="28.1">USB_DP</text>
<text x="70.9" y="35.7">PB4</text>
<text x="252.1" y="31.9">+3V3</text>
<text x="14.9" y="39.6">TDI</text>
<text x="14.9" y="37">TRST</text>
<text x="70.9" y="38.3">PA15</text>
<text x="70.9" y="40.8">PA13</text>
<text x="14.9" y="42.1">TMS/SWDIO</text>
<text x="14.9" y="44.6">TCK/SWCLK</text>
<text x="70.9" y="43.4">PA14</text>
<text x="14.9" y="52.3">RESET#</text>
<text x="14.9" y="49.7">TDO/SWO</text>
<text x="65.8" y="51">RESET#</text>
<text x="70.9" y="48.4">PB3</text>
<text x="54.8" y="57.3">V5_JTAG_SUPPLY</text>
<text x="223.5" y="58.7">+3V3</text>
<text x="42.4" y="65">+3V3</text>
<text x="29.9" y="66.3">DC5V</text>
<text x="52.3" y="75.2">U5V</text>
<text x="131.9" y="82.8">+3V3</text>
<text x="198.1" y="82.8">PC10</text>
<text x="210.8" y="81.5">PC10</text>
<text x="26.1" y="84.1">DC5V</text>
<text x="67" y="86.6">5V</text>
<text x="71.5" y="86.6">+5V</text>
<text x="109.1" y="84.1">+3V3</text>
<text x="119.9" y="86.6">3V3</text>
<text x="198.1" y="85.4">PC11</text>
<text x="198.1" y="87.9">PD2</text>
<text x="210.8" y="84.1">PC11</text>
<text x="210.8" y="86.6">PD2</text>
<text x="7.8" y="93">V5_JTAG_SUPPLY</text>
<text x="185.3" y="95.5">GND</text>
<text x="187.4" y="90.4">+3V3</text>
<text x="198.1" y="93">PC12</text>
<text x="210.8" y="91.7">PC12</text>
<text x="198.1" y="98.1">PC8</text>
<text x="198.1" y="100.6">PC9</text>
<text x="210.8" y="96.8">PC8</text>
<text x="210.8" y="99.3">PC9</text>
<text x="60.7" y="117.1">+3V3</text>
<text x="104" y="123.5">USART1_TX</text>
<text x="121.8" y="124.8">PL2303_TXD</text>
<text x="121.8" y="122.3">PL2303_RXD</text>
<text x="264.2" y="124.8">+3V3</text>
<text x="20" y="131.2">RESET#</text>
<text x="35.3" y="129.9">RESET#</text>
<text x="81" y="127.4">+3V3</text>
<text x="104" y="126.1">USART1_RX</text>
<text x="218.4" y="128.6">PE2</text>
<text x="228.6" y="127.4">PE2</text>
<text x="37.8" y="137.5">+3V3</text>
<text x="86.2" y="142.6">PL2303_TXD1</text>
<text x="218.4" y="141.3">PE0</text>
<text x="228.6" y="140.1">PE0</text>
<text x="168.1" y="146.4">GND</text>
<text x="14.9" y="155.3">BOOT0 R24</text>
<text x="60.2" y="151.5">+3V3</text>
<text x="83.7" y="152.8">PL2303_RXD</text>
<text x="147.7" y="154">GND</text>
<text x="228.6" y="155.3">PB10</text>
<text x="17.9" y="161.6">BOOT0</text>
<text x="84.1" y="161.6">U5V</text>
<text x="218.4" y="156.6">PB10</text>
<text x="150.3" y="166.7">U5V</text>
<text x="168.1" y="164.2">GND</text>
<text x="218.4" y="166.7">PB11</text>
<text x="228.6" y="165.5">PB11</text>
<text x="78.7" y="170.4">GND</text>
<text x="137.1" y="170.5">PL_3V3</text>
<text x="157.9" y="171.8">GND</text>
<text x="170.6" y="175.6">U5V</text>
<text x="159.9" y="180.8">PL2303_D-</text>
<text x="159.9" y="183.3">PL2303_D+</text>
<text x="128.9" y="189.7">+3V3</text>
</g>
<g font-size="2.3" fill="#0e0e0e">
<text x="203.2" y="19.2">CN1</text>
<text x="236.2" y="24.3">R1</text>
<text x="236.2" y="26.9">R2</text>
<text x="250.3" y="24.3">22 PA11</text>
<text x="250.3" y="26.9">22 PA12</text>
<text x="83.4" y="30.4">CN2</text>
<text x="208.3" y="38.3">USB</text>
<text x="51.1" y="58.7">R3</text>
<text x="236" y="58.7">C22</text>
<text x="51.1" y="61.2">10K</text>
<text x="83.4" y="61.5">JTAG</text>
<text x="20" y="66.3">J2</text>
<text x="236" y="66.3">100nF</text>
<text x="219.2" y="73.7">R8</text>
<text x="219.2" y="76.2">10K</text>
<text x="20" y="79">DC2.1</text>
<text x="52.1" y="81.3">D1</text>
<text x="52.1" y="83.8">SS14</text>
<text x="83.7" y="79">U1</text>
<text x="83.7" y="81.5">AMS1117-33</text>
<text x="259.2" y="79">J1</text>
<text x="34" y="84.1">SW1</text>
<text x="135.2" y="90.2">R14</text>
<text x="135.2" y="92.7">1K</text>
<text x="34" y="96.8">Pwr</text>
<text x="40.4" y="96.8">8.5x8.5</text>
<text x="53.1" y="99.3">P6KE6.8CA</text>
<text x="55.9" y="96">D2</text>
<text x="70.9" y="99.1">C2</text>
<text x="70.9" y="101.6">10uF</text>
<text x="81" y="99.3">C4</text>
<text x="81" y="101.9">100nF</text>
<text x="114.1" y="96.5">C1</text>
<text x="114.1" y="99.1">10uF</text>
<text x="124.3" y="99.1">C3</text>
<text x="124.3" y="101.6">100nF</text>
<text x="139.4" y="100.3">DS1</text>
<text x="139.4" y="102.9">Pwr</text>
<text x="259.2" y="104.4">TF</text>
<text x="18.7" y="114.6">SW</text>
<text x="18.7" y="117.1">USB供电（CN3）</text>
<text x="18.7" y="122.3">CN1 19脚供电，只有带供电jlink功能可以</text>
<text x="248.8" y="124.8">DS2</text>
<text x="45.5" y="129.9">D3</text>
<text x="54.4" y="129.9">1N4148</text>
<text x="154.6" y="130.1">C5</text>
<text x="238.8" y="126.8">R16</text>
<text x="238.8" y="130.4">470R</text>
<text x="58.2" y="136.2">Q1</text>
<text x="157.4" y="132.4">20pF</text>
<text x="248.8" y="134.7">LED</text>
<text x="248.8" y="137.5">DS3</text>
<text x="56.9" y="138.8">S8050</text>
<text x="101.4" y="140.1">U2</text>
<text x="146.7" y="139.8">Y1</text>
<text x="146.7" y="142.3">12MHz C6</text>
<text x="238.8" y="139.5">R18</text>
<text x="238.8" y="143.1">470R</text>
<text x="35.3" y="147.7">Q2</text>
<text x="157.4" y="145.1">20pF</text>
<text x="248.8" y="147.4">LED</text>
<text x="34" y="150.2">S8550</text>
<text x="238.5" y="154.5">R23</text>
<text x="253.8" y="153">K1</text>
<text x="73.4" y="160.4">C7</text>
<text x="238.5" y="158.6">470R</text>
<text x="253.8" y="158.6">UP</text>
<text x="73.4" y="162.9">100nF</text>
<text x="151" y="162.9">C8</text>
<text x="157.4" y="165.5">100nF</text>
<text x="238.5" y="164.7">R26</text>
<text x="253.8" y="163.2">K2</text>
<text x="12.4" y="170.5">M1</text>
<text x="12.4" y="173.1">M</text>
<text x="30.2" y="170.5">M2</text>
<text x="30.2" y="173.1">M</text>
<text x="45.5" y="170.5">M3</text>
<text x="45.5" y="173.1">M</text>
<text x="63.2" y="170.5">M4</text>
<text x="63.2" y="173.1">M</text>
<text x="143.4" y="173.1">C9</text>
<text x="238.5" y="168.8">470R</text>
<text x="253.8" y="168.8">DOWN</text>
<text x="144.7" y="175.6">0.1uF</text>
<text x="180.3" y="175.6">CN3</text>
<text x="101.4" y="180.8">PL2303HX</text>
<text x="143.4" y="183.3">R28</text>
<text x="143.4" y="180.8">R27</text>
<text x="152.3" y="183.3">33R</text>
<text x="152.3" y="180.8">33R</text>
<text x="142.2" y="188.4">R29</text>
<text x="152.3" y="188.4">1K5</text>
<text x="180.3" y="193.5">USB-232</text>
</g>
<g font-size="2.2" fill="#0e0e0e">
<text x="13.6" y="112">开发板供电方式选择</text>
<text x="11.1" y="117.1">压下</text>
<text x="11.1" y="122.3">抬起</text>
<text x="64.3" y="124.6">R15</text>
<text x="64.3" y="127.1">10K</text>
<text x="78.5" y="136.2">R17</text>
<text x="46.7" y="140.1">R19</text>
<text x="46.7" y="142.6">10K</text>
<text x="73.4" y="142.6">R20</text>
<text x="78.5" y="138.8">10K</text>
<text x="78.5" y="145.1">1K</text>
<text x="32.8" y="155.3">1K</text>
<text x="46.7" y="150.2">1K</text>
</g>
<g font-size="1.6" fill="#0e0e0e">
<text x="64.7" y="23.8" transform="rotate(-90 64.7 23.8)">10K</text>
<text x="64.7" y="29.3" transform="rotate(-90 64.7 29.3)">RN1</text>
<text x="244.3" y="33.7" transform="rotate(90 244.3 33.7)">1K5</text>
<text x="246.3" y="33.7" transform="rotate(90 246.3 33.7)">R7</text>
<text x="225" y="69.6" transform="rotate(-90 225 69.6)">10K</text>
<text x="225" y="75" transform="rotate(-90 225 75)">RN2</text>
</g>
</svg>
